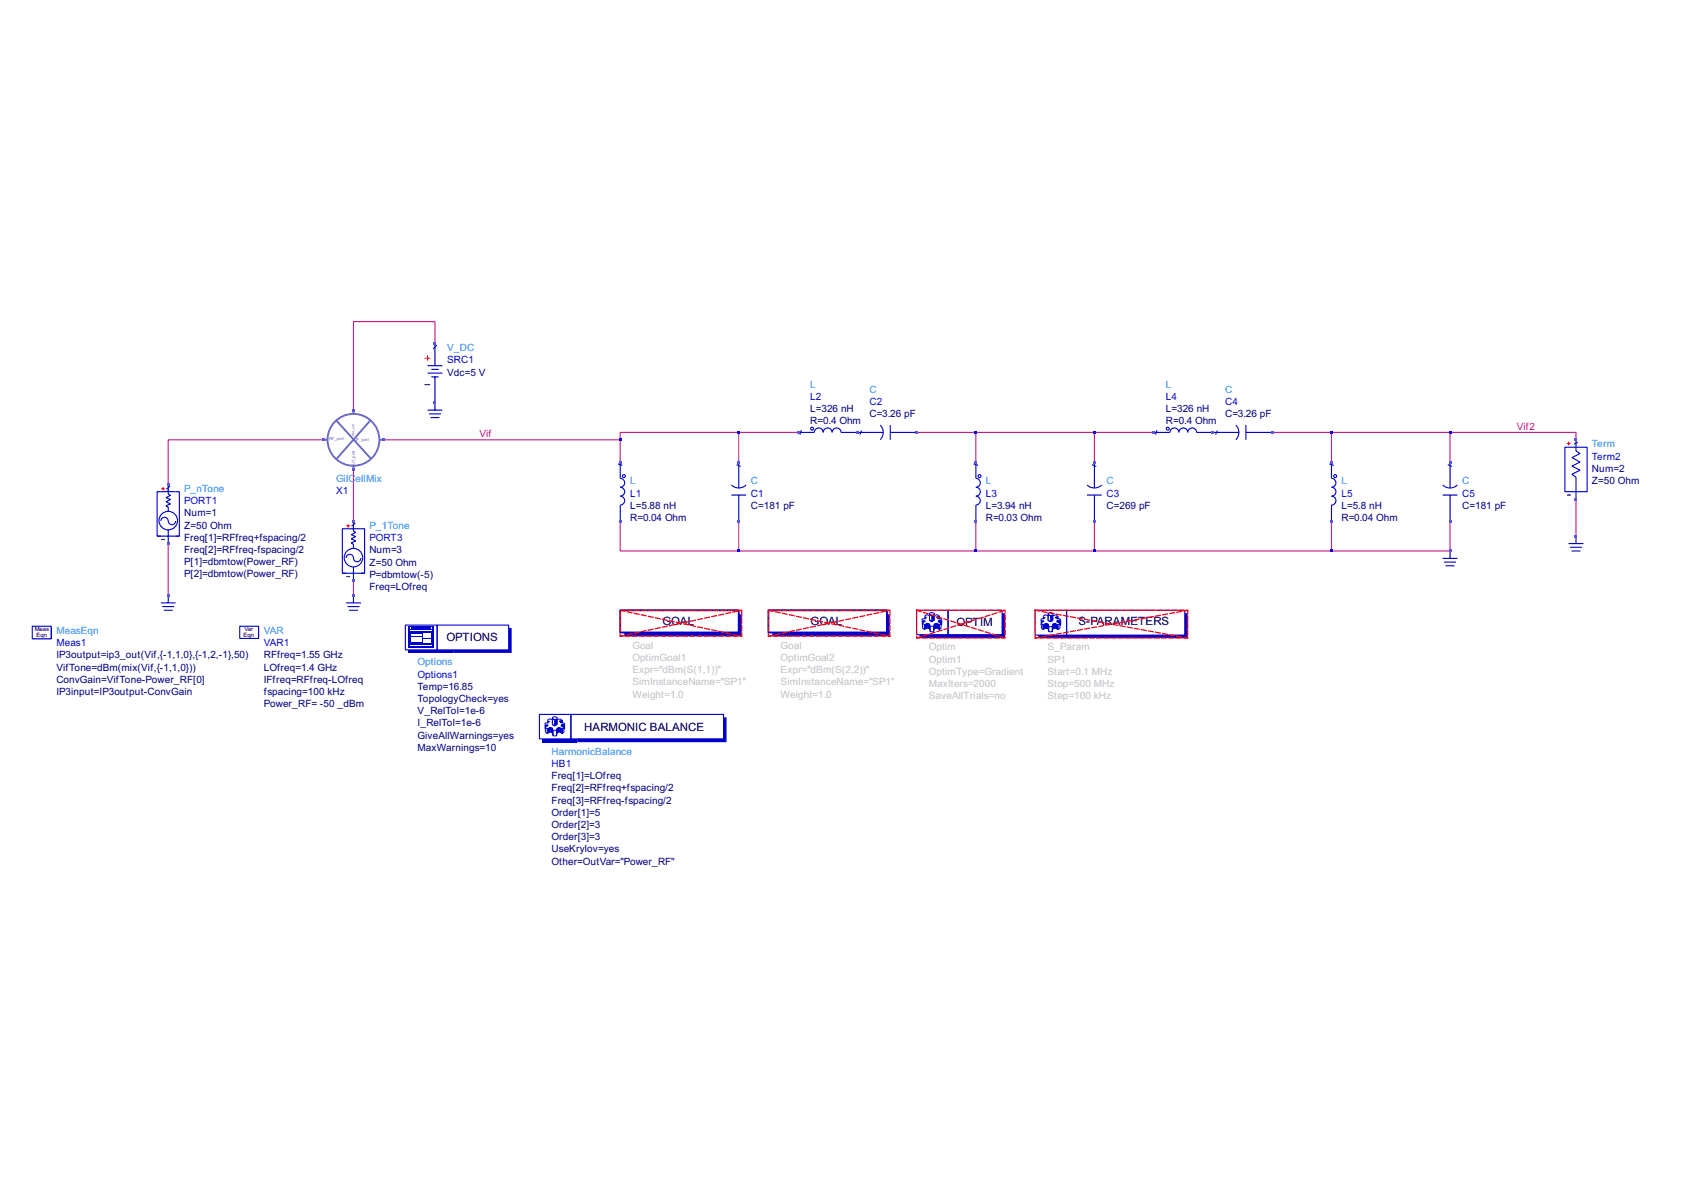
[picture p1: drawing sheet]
<svg xmlns="http://www.w3.org/2000/svg" width="297mm" height="210mm" viewBox="0 0 297 210" stroke-linecap="round" stroke-linejoin="round" font-family="sans-serif">
<g fill="none" stroke="#c71585" stroke-width=".2">
<path d="M57.1 77.5h-27.4v7.9M67.5 77.5h41.8M76.7 60.5v-3.8h-14.4v15.6M109.3 77.5v3.9M130.2 76.2h-20.9v1.3M130.2 76.2h10.5M130.2 76.2v5.2M161.6 76.2h41.8M172 76.2v5.2M192.9 76.2v5.2M224.3 76.2h31.3M234.7 76.2v5.2"/>
<path d="M255.6 76.2h22.2v1.3M255.6 76.2v5.2M29.7 95.8v9.1M62.3 82.8v9.1M109.3 91.9v5.2h20.9M130.2 91.9v5.2M172 91.9v5.2M192.9 91.9v5.2M234.7 91.9v5.2M255.6 91.9v5.2h-125.4M277.8 88v6.5M62.3 102.3v2.6"/>
</g>
<g fill="none" stroke="#0000cd" stroke-width=".2">
<path d="M151.1 76.2h4.6M151.9 75.9l-.3 .7M155.2 74.9a1.83 1.83 0 0 1 0 2.6M156.9 74.9v2.6M157 76.2h4.6M213.8 76.2h4.6M214.6 75.9l-.3 .7M217.9 74.9a1.83 1.83 0 0 1 0 2.6M219.6 74.9v2.6M219.7 76.2h4.6M275.9 78.8h3.9v7.9h-3.9zM277.8 77.5v2l.7 .4-1.4 .7 1.4 .8-1.4 .8 1.4 .7-1.4 .7 .7 .5v3.9"/>
<path d="M278.1 77.9l-.6 .4M27.7 94.5h3.9M28.4 91.8a.7 .7 0 0 1 .8-.6 .7 .7 0 0 1 .5 .9 .65 .65 0 0 0 .7 .4 .65 .65 0 0 0 .6-.7M28.4 94.5h-.7v-7.8h3.9v7.8h-.6M29.7 86.3v.7l.3 .3-.7 .4 .7 .3-.7 .4 .7 .4-.7 .3 .4 .3v.7M29.7 85.4v1.3M29.7 93.4v2.4M30 85.7l-.7 .5M128.9 87.2h2.6M128.9 85.5a1.83 1.83 0 0 0 2.6 0M129.8 81.9l.8 .3M130.2 81.4v4.6"/>
<path d="M130.2 87.3v4.6M191.6 87.2h2.6M191.6 85.5a1.83 1.83 0 0 0 2.6 0M192.5 81.9l.8 .3M192.9 81.4v4.6M192.9 87.3v4.6M234.3 81.8l.8 .2M234.7 81.4v2.9a.78 .78 0 0 1 .8 .8 .78 .78 0 0 1-.8 .8 .78 .78 0 0 1 .8 .8 .78 .78 0 0 1-.8 .7 .78 .78 0 0 1 .8 .8 .78 .78 0 0 1-.8 .8v2.9M254.3 87.2h2.6M254.3 98.4h2.6M254.3 85.5a1.83 1.83 0 0 0 2.6 0M254.6 99.1h2.1"/>
<path d="M254.8 99.7h1.6M255.2 81.9l.7 .3M255.6 81.4v4.6M255.6 87.3v4.6M255.6 97.1v1.3M276.5 95.8h2.6M276.8 96.5h2.1M277 97.1h1.6M277.8 94.5v1.3M28.4 106.3h2.6M28.6 106.9h2.1M28.9 107.6h1.5"/>
<path d="M29.7 104.9v1.4"/>
<circle cx="29.7" cy="91.8" r="1.63"/>
<circle cx="235.4" cy="83.9" r=".26"/>
</g>
<path d="M28.4 95.1h.7M276.3 87.2h.6" fill="none" stroke="#000" stroke-width=".2"/>
<path d="M276.2 78.2h.6M276.5 77.8v.7M28.4 86.1h.7M28.7 85.8v.7" fill="none" stroke="#ff4500" stroke-width=".2"/>
<path d="M109.3 107.6h20.9v3.9h-20.9z" fill="none" stroke="#0000cd" stroke-width=".33"/>
<path d="M110.1 111.5h20.1v-3.2h.6v3.8h-20.7z" fill="#0000cd"/>
<path d="M182.5 107.6h5.5v4.3h-5.5zM188 107.6h20.9v4.3h-20.9z" fill="none" stroke="#0000cd" stroke-width=".2"/>
<g fill="none" stroke="#0000cd" stroke-width=".18">
<path d="M183.8 110.2l.6-.4v.9l-.6 .3zM183.8 110.2l-.2-.4v.9l.2 .3M184.1 109.1h-.5l-.1 .2M184.4 109.8l.4 .2v.8l-.4-.1M184.8 108.1l.4-.2 .4 .2v.2l-.4 .2-.4-.2zM184.8 108.3v1l.4 .3 .4-.3v-1M184.8 108.5l-.6-.2-.4 .4M184.8 110l.1 .4M184.8 110.8l.1 .5M184.9 110.4h.6M184.9 111.3h.6M184.9 110.4v.9"/>
<path d="M185.5 110.4v.9M185.6 108.5l.5-.2 .4 .4M185.6 110l-.1 .4M185.6 110.8l-.1 .5M186 109.8l.5 .4v.8l-.5-.3zM186 109.8l-.4 .2v.8l.4-.1M186.5 110.2l.4-.4v.9l-.4 .3M186.5 109.1v-.4l-.5 .1 .3 .3h.6l.1 .2M187 109.3v.9h-.1M187 109.3h-.6l-.1 .3 .6 .2"/>
</g>
<g fill="#0000cd">
<path d="M183.5 109.3h.5l.1 .3-.5 .2v.4h-.1z"/>
<path d="M183.8 108.7l.6 .1-.3 .3h-.3z"/>
<path d="M184.4 109.8l.4 .2 .1 1.3-.1-.5-.4-.1z"/>
<path d="M186 108.8l.5-.1v.4h-.2z"/>
<path d="M186.4 109.3h.6v.9h-.1v-.4l-.6-.2z"/>
<path d="M186 109.8l.5 .4v.8l-.5-.3z"/>
<path d="M185.6 110l.4-.2v.9l-.4 .1z"/>
<path d="M183.8 110.2l.6-.4v.9l-.6 .3z"/>
<path d="M185.6 110l-.1 1.3z"/>
</g>
<path d="M184.8 108.3l.4 .2v1.1l-.4-.3zM184.8 108.3l.4 .2" fill="none" stroke="#0000cd" stroke-width=".18"/>
<g fill="#0000cd">
<path d="M185.2 108.5l.4-.2v1l-.4 .3z"/>
<path d="M183 111.9h25.9v-3.8h.5v4.4h-26.4z"/>
</g>
<path d="M135.5 107.6h20.9v3.9h-20.9z" fill="none" stroke="#0000cd" stroke-width=".33"/>
<path d="M136.2 111.5h20.2v-3.2h.5v3.8h-20.7z" fill="#0000cd"/>
<path d="M161.6 107.6h5.5v4.3h-5.5zM167.1 107.6h9.6v4.3h-9.6z" fill="none" stroke="#0000cd" stroke-width=".2"/>
<g fill="none" stroke="#0000cd" stroke-width=".18">
<path d="M162.9 110.1l.6-.3v.9l-.6 .3zM162.9 110.1l-.3-.3v.9l.3 .3M163.2 109.1h-.6l-.1 .2M163.5 109.8l.4 .2v.8l-.4-.1M163.9 108.1l.4-.2 .4 .2v.2l-.4 .2-.4-.2zM163.9 108.3v1l.4 .3 .4-.3v-1M163.9 108.5l-.6-.2-.4 .3M163.9 110l.1 .4M163.9 110.8l.1 .5M164 110.4h.6M164 111.3h.6M164 110.4v.9"/>
<path d="M164.6 110.4v.9M164.7 108.5l.5-.2 .4 .3M164.7 110l-.1 .4M164.7 110.8l-.1 .5M165.1 109.8l.5 .3v.9l-.5-.3zM165.1 109.8l-.4 .2v.8l.4-.1M165.6 110.1l.3-.3v.9l-.3 .3M165.6 109.1v-.5l-.5 .1 .3 .4h.5l.1 .2M166 109.3v.8h-.1M166 109.3h-.5l-.1 .3 .5 .2"/>
</g>
<g fill="#0000cd">
<path d="M162.5 109.3h.6l.1 .3-.6 .2v.3h-.1z"/>
<path d="M162.9 108.6l.6 .1-.3 .4h-.3z"/>
<path d="M163.5 109.8l.4 .2 .1 .4v.9l-.1-.5-.4-.1z"/>
<path d="M165.1 108.7l.5-.1v.5h-.2z"/>
<path d="M165.5 109.3h.5v.8h-.1v-.3l-.5-.2z"/>
<path d="M165.1 109.8l.5 .3v.9l-.5-.3z"/>
<path d="M164.7 110l.4-.2v.9l-.4 .1z"/>
<path d="M162.9 110.1l.6-.3v.9l-.6 .3z"/>
<path d="M164.7 110l-.1 1.3v-.9z"/>
</g>
<path d="M163.9 108.3l.4 .2v1.1l-.4-.3zM163.9 108.3l.4 .2" fill="none" stroke="#0000cd" stroke-width=".18"/>
<g fill="#0000cd">
<path d="M164.3 108.5l.4-.2v1l-.4 .3z"/>
<path d="M162.1 111.9h14.6v-3.8h.5v4.4h-15.1z"/>
</g>
<g fill="none" stroke="#0000cd" stroke-width=".2">
<path d="M75.4 65.8h2.6M75.4 64.5h2.6M75.4 72.3h2.6M75.6 72.9h2.1M75.9 73.6h1.6M76 66.4h1.3M76 65.1h1.3M76.7 60.5v4M76.7 66.4v5.9M77 60.8l-.6 .7M140.7 76.2h2.9a.78 .78 0 0 1 .7-.8 .78 .78 0 0 1 .8 .8 .78 .78 0 0 1 .8-.8 .78 .78 0 0 1 .8 .8 .78 .78 0 0 1 .8-.8 .78 .78 0 0 1 .8 .8h2.8M141.3 75.8l-.3 .8"/>
<path d="M203.4 76.2h2.8a.78 .78 0 0 1 .8-.8 .78 .78 0 0 1 .8 .8 .78 .78 0 0 1 .8-.8 .78 .78 0 0 1 .8 .8 .78 .78 0 0 1 .8-.8 .78 .78 0 0 1 .7 .8h2.9M204 75.8l-.3 .8M61 98.3a.7 .7 0 0 1 .8-.6 .7 .7 0 0 1 .6 .9 .65 .65 0 0 0 .7 .4 .65 .65 0 0 0 .5-.7M62.3 92.9v.7l.4 .2-.8 .4 .8 .4-.8 .4 .8 .3-.8 .4 .4 .2v.7M62.3 91.9v1.3M62.3 99.9v2.4M62.6 92.2l-.6 .5M108.9 81.8l.8 .2M109.3 81.4v2.9a.78 .78 0 0 1 .8 .8 .78 .78 0 0 1-.8 .8 .78 .78 0 0 1 .8 .8 .78 .78 0 0 1-.8 .7 .78 .78 0 0 1 .8 .8 .78 .78 0 0 1-.8 .8v2.9M171.6 81.8l.8 .2M172 81.4v2.9a.78 .78 0 0 1 .8 .8 .78 .78 0 0 1-.8 .8 .78 .78 0 0 1 .8 .8 .78 .78 0 0 1-.8 .7 .78 .78 0 0 1 .8 .8 .78 .78 0 0 1-.8 .8v2.9M42.3 110.4h3.3v2.1h-3.3z"/>
<path d="M60.4 101h3.9M61 101h-.6v-7.8h3.9v7.8h-.7M61 106.3h2.6M61.3 106.9h2.1M61.5 107.6h1.6M62.3 104.9v1.4"/>
<circle cx="143.2" cy="75.6" r=".26"/>
<circle cx="205.9" cy="75.6" r=".26"/>
<circle cx="62.3" cy="98.3" r="1.63"/>
<circle cx="110" cy="83.9" r=".26"/>
<circle cx="172.7" cy="83.9" r=".26"/>
</g>
<g fill="none" stroke="#6a5acd" stroke-width=".33">
<path d="M57.1 77.5h.6M59.3 74.1l6.1 6.7M62.3 72.3v.6M65.3 74.1l-6 6.8M66.9 77.5h.6M62.3 82.1v.7"/>
<circle cx="62.3" cy="77.5" r="4.6"/>
</g>
<path d="M74.8 67.8h1M61.1 101.6h.6" fill="none" stroke="#000" stroke-width=".2"/>
<path d="M74.8 63.1h1M75.4 62.6v1M61.1 92.7h.6M61.4 92.3v.7" fill="none" stroke="#ff4500" stroke-width=".2"/>
<path d="M42.3 112.5h3.3l.1-2.1v2.2z" fill="#0000cd"/>
<path d="M71.5 110.2h5.6v4.3h-5.6zM77.1 110.2h12.6v4.3h-12.6z" fill="none" stroke="#0000cd" stroke-width=".2"/>
<g fill="#0000cd">
<path d="M72.4 111.7h1.9v.1h-1.9z"/>
<path d="M72.4 112.1h1.9v.1h-1.9z"/>
<path d="M74.5 112.5h1.5v.1h-1.5z"/>
</g>
<path d="M72.4 111.4v2.3M72.4 113.6h3.6M76 111.4v2.3" fill="none" stroke="#0000cd" stroke-width=".18"/>
<g fill="#0000cd">
<path d="M72.4 113.2h1.9v.4h-1.9z"/>
<path d="M74.5 113.3h1.5v.3h-1.5z"/>
</g>
<path d="M72.3 111.5h3.8M72.3 111.3h3.8M74.4 111.5v2.1" fill="none" stroke="#0000cd" stroke-width=".18"/>
<path d="M71.9 114.1h4.6" fill="none" stroke="#0000cd" stroke-width=".26"/>
<g fill="#0000cd">
<path d="M79.9 114.5h9.8v-3.8h.5v4.4h-10.3z"/>
<path d="M72 114.5h7.9v.6h-7.9z"/>
</g>
<g fill="none" stroke="#0000cd" stroke-width=".18">
<path d="M71.9 110.5h4.6M72.2 110.9h4M96.5 128.5l.5-.3v.8l-.5 .3zM96.5 128.5l-.4-.3v.8l.4 .3M96.7 127.4h-.6l-.1 .3M97 128.2l.4 .1v.9l-.4-.2M97.4 126.4l.4-.1 .4 .1v.3l-.4 .1-.4-.1zM97.4 126.7v1l.4 .2 .4-.2v-1M97.4 126.8l-.5-.1-.4 .3M97.4 128.3l.1 .4M97.4 129.2l.1 .5M97.5 128.7h.6"/>
<path d="M97.5 129.7h.6M97.5 128.7v1M98.1 128.7v1M98.2 126.8l.6-.1 .3 .3M98.2 128.3l-.1 .4M98.2 129.2l-.1 .5M98.6 128.2l.5 .3v.8l-.5-.3zM98.6 128.2l-.4 .1v.9l.4-.2M99.1 128.5l.3-.3v.8l-.3 .3M99.1 127.4v-.4l-.5 .1 .3 .3h.5l.1 .3M99.5 127.7v.8h-.1M99.5 127.7h-.5l-.1 .2 .5 .3"/>
</g>
<path d="M72 110.6v3.4M72.4 110.7h3.4M76.4 110.6v3.4" fill="none" stroke="#0000cd" stroke-width=".26"/>
<path d="M95.1 125.9h5.5v4.3h-5.5zM100.6 125.9h27v4.3h-27z" fill="none" stroke="#0000cd" stroke-width=".2"/>
<g fill="#0000cd">
<path d="M96 127.7h.6l.1 .2-.6 .3v.3h-.1z"/>
<path d="M96.5 127l.5 .1-.3 .3h-.2z"/>
<path d="M97 128.2l.4 .1 .1 .4v1l-.1-.5-.4-.2z"/>
<path d="M98.6 127.1l.5-.1v.4h-.2z"/>
<path d="M99 127.7h.5v.8h-.1v-.3l-.5-.3z"/>
<path d="M98.6 128.2l.5 .3v.8l-.5-.3z"/>
<path d="M98.2 128.3l.4-.1v.8l-.4 .2z"/>
<path d="M96.5 128.5l.5-.3v.8l-.5 .3z"/>
<path d="M98.2 128.3l-.1 1.4v-1z"/>
</g>
<path d="M97.4 126.7l.4 .1v1.1l-.4-.2zM97.4 126.7l.4 .1" fill="none" stroke="#0000cd" stroke-width=".18"/>
<g fill="#0000cd">
<path d="M97.8 126.8l.4-.1v1l-.4 .2z"/>
<path d="M101.8 130.2h25.8v-3.8h.5v4.4h-26.3z"/>
<path d="M95.6 130.2h6.2v.6h-6.2z"/>
</g>
<path d="M5.7 110.4h3.3v2.2h-3.3z" fill="none" stroke="#0000cd" stroke-width=".2"/>
<path d="M9.1 110.5v2.1" fill="none" stroke="#0000cd" stroke-width=".18"/>
<path d="M109.3 107.6h21.5v4.5h-21.5zM109.3 112.1l21.5-4.5M109.3 107.6l21.5 4.5M135.5 107.6h21.4v4.5h-21.4zM135.5 112.1l21.4-4.5M135.5 107.6l21.4 4.5M161.6 107.6h15.6v4.9h-15.6zM161.6 112.5l15.6-4.9M161.6 107.6l15.6 4.9M182.5 107.6h26.9v4.9h-26.9zM182.5 112.5l26.9-4.9M182.5 107.6l26.9 4.9" fill="none" stroke="#f00" stroke-width=".21" stroke-dasharray=".8 .4"/>
<g fill="#4169e1">
<path d="M29.4 104.7h.5v.5h-.5z"/>
<path d="M29.4 95.5h.5v.6h-.5z"/>
<path d="M29.4 85.1h.5v.5h-.5z"/>
<path d="M56.8 77.3h.5v.5h-.5z"/>
<path d="M62 104.7h.6v.5h-.6z"/>
<path d="M62 102.1h.6v.5h-.6z"/>
<path d="M62 91.6h.6v.5h-.6z"/>
<path d="M62 82.5h.6v.6h-.6z"/>
<path d="M62 72h.6v.6h-.6z"/>
<path d="M67.3 77.3h.5v.5h-.5z"/>
<path d="M76.4 70.7h.5v.5h-.5z"/>
<path d="M76.4 60.3h.5v.5h-.5z"/>
<path d="M109.1 91.6h.5v.5h-.5z"/>
<path d="M109.1 81.2h.5v.5h-.5z"/>
</g>
<g fill="#00f">
<path d="M109.1 77.3h.5v.5h-.5z"/>
<path d="M130 96.8h.5v.6h-.5z"/>
</g>
<g fill="#4169e1">
<path d="M130 91.6h.5v.5h-.5z"/>
<path d="M130 81.2h.5v.5h-.5z"/>
</g>
<path d="M130 75.9h.5v.6h-.5z" fill="#00f"/>
<g fill="#4169e1">
<path d="M140.4 75.9h.5v.6h-.5z"/>
<path d="M150.9 75.9h.5v.6h-.5z"/>
<path d="M161.3 75.9h.5v.6h-.5z"/>
</g>
<path d="M171.8 96.8h.5v.6h-.5z" fill="#00f"/>
<g fill="#4169e1">
<path d="M171.8 91.6h.5v.5h-.5z"/>
<path d="M171.8 81.2h.5v.5h-.5z"/>
</g>
<g fill="#00f">
<path d="M171.8 75.9h.5v.6h-.5z"/>
<path d="M192.7 96.8h.5v.6h-.5z"/>
</g>
<g fill="#4169e1">
<path d="M192.7 91.6h.5v.5h-.5z"/>
<path d="M192.7 81.2h.5v.5h-.5z"/>
</g>
<path d="M192.7 75.9h.5v.6h-.5z" fill="#00f"/>
<g fill="#4169e1">
<path d="M203.1 75.9h.5v.6h-.5z"/>
<path d="M213.6 75.9h.5v.6h-.5z"/>
<path d="M224 75.9h.5v.6h-.5z"/>
</g>
<path d="M234.5 96.8h.5v.6h-.5z" fill="#00f"/>
<g fill="#4169e1">
<path d="M234.5 91.6h.5v.5h-.5z"/>
<path d="M234.5 81.2h.5v.5h-.5z"/>
</g>
<path d="M234.5 75.9h.5v.6h-.5z" fill="#00f"/>
<g fill="#4169e1">
<path d="M255.4 96.8h.5v.6h-.5z"/>
<path d="M255.4 91.6h.5v.5h-.5z"/>
<path d="M255.4 81.2h.5v.5h-.5z"/>
</g>
<path d="M255.4 75.9h.5v.6h-.5z" fill="#00f"/>
<g fill="#4169e1">
<path d="M277.6 94.2h.5v.6h-.5z"/>
<path d="M277.6 87.7h.5v.5h-.5z"/>
<path d="M277.6 77.3h.5v.5h-.5z"/>
</g>
<g font-size="2">
<text x="78.7" y="112.9">OPTIONS</text>
<text x="116.8" y="110.1">GOAL</text>
<text x="142.9" y="110.1">GOAL</text>
<text x="168.6" y="110.3">OPTIM</text>
<text x="190.1" y="110.2">S-PARAMETERS</text>
<text x="103" y="128.8">HARMONIC BALANCE</text>
</g>
<g font-size="1.8" fill="#1e90ff">
<text x="78.8" y="61.9">V_DC</text>
<text x="142.8" y="68.3">L</text>
<text x="153.3" y="69.3">C</text>
<text x="205.5" y="68.3">L</text>
<text x="216" y="69.3">C</text>
<text x="280.6" y="78.9">Term</text>
<text x="32.5" y="86.7">P_nTone</text>
<text x="59.2" y="85">GilC</text>
<text x="62.7" y="85">ellMix</text>
<text x="111.1" y="85.4">L</text>
<text x="132.4" y="85.4">C</text>
<text x="173.8" y="85.4">L</text>
<text x="195.1" y="85.4">C</text>
<text x="236.5" y="85.4">L</text>
<text x="257.8" y="85.4">C</text>
<text x="65.1" y="93.2">P_1Tone</text>
<text x="9.9" y="111.7">MeasEqn</text>
<text x="46.5" y="111.7">VAR</text>
<text x="73.6" y="117.3">Options</text>
<text x="97.3" y="133">HarmonicBalance</text>
</g>
<g font-size="1.8" fill="#00f">
<text x="78.8" y="64">SRC1</text>
<text x="142.8" y="70.5">L2</text>
<text x="153.3" y="71.4">C2</text>
<text x="205.5" y="70.5">L4</text>
<text x="216" y="71.4">C4</text>
<text x="280.6" y="81">Term2</text>
<text x="32.5" y="88.8">PORT1</text>
<text x="59.2" y="87.1">X1</text>
<text x="111.1" y="87.5">L1</text>
<text x="132.4" y="87.5">C1</text>
<text x="173.8" y="87.5">L3</text>
<text x="195.1" y="87.5">C3</text>
<text x="236.5" y="87.5">L5</text>
<text x="257.8" y="87.5">C5</text>
<text x="65.1" y="95.4">PORT3</text>
<text x="9.9" y="113.9">Meas1</text>
<text x="46.5" y="113.9">VAR1</text>
<text x="73.6" y="119.4">Options1</text>
<text x="97.3" y="135.2">HB1</text>
</g>
<g font-size="1.8" fill="#000080">
<text x="78.8" y="66.2">Vdc=5 V</text>
<text x="142.8" y="74.8">R=0.4 Ohm</text>
<text x="142.8" y="72.6">L=326 nH</text>
<text x="153.3" y="73.6">C=3.26 pF</text>
<text x="205.5" y="72.6">L=326 nH</text>
<text x="205.5" y="74.8">R=0.4 Ohm</text>
<text x="216" y="73.6">C=3.26 pF</text>
<text x="280.6" y="83.2">Num=2</text>
<text x="111.1" y="89.7">L=5.88 nH</text>
<text x="132.4" y="89.7">C=181 pF</text>
<text x="173.8" y="89.7">L=3.94 nH</text>
<text x="195.1" y="89.7">C=269 pF</text>
<text x="236.5" y="89.7">L=5.8 nH</text>
<text x="257.8" y="89.7">C=181 pF</text>
<text x="280.6" y="85.3">Z=50 Ohm</text>
<text x="32.5" y="95.3">Freq[1]=RFfreq+fspacing/2</text>
<text x="32.5" y="91">Num=1</text>
<text x="32.5" y="93.2">Z=50 Ohm</text>
<text x="111.1" y="91.9">R=0.04 Ohm</text>
<text x="173.8" y="91.9">R=0.03 Ohm</text>
<text x="236.5" y="91.9">R=0.04 Ohm</text>
<text x="32.5" y="97.5">Freq[2]=RFfreq-fspacing/2</text>
<text x="32.5" y="99.6">P[1]=dbmtow(Power_RF)</text>
<text x="32.5" y="101.8">P[2]=dbmtow(Power_RF)</text>
<text x="65.1" y="97.5">Num=3</text>
<text x="65.1" y="99.7">Z=50 Ohm</text>
<text x="65.1" y="101.8">P=dbmtow(-5)</text>
<text x="65.1" y="104">Freq=LOfreq</text>
<text x="9.9" y="118.2">VifTone=dBm(mix(Vif,{-1,1,0}))</text>
<text x="9.9" y="116">IP3output=ip3_out(Vif,{-1,1,0},{-1,2,-1},50)</text>
<text x="46.5" y="118.2">LOfreq=1.4 GHz</text>
<text x="46.5" y="116">RFfreq=1.55 GHz</text>
<text x="9.9" y="122.5">IP3input=IP3output-ConvGain</text>
<text x="9.9" y="120.3">ConvGain=VifTone-Power_RF[0]</text>
<text x="46.5" y="124.6">Power_RF= -50 _dBm</text>
<text x="46.5" y="122.5">fspacing=100 kHz</text>
<text x="46.5" y="120.3">IFfreq=RFfreq-LOfreq</text>
<text x="73.6" y="123.7">TopologyCheck=yes</text>
<text x="73.6" y="125.9">V_RelTol=1e-6</text>
<text x="73.6" y="121.6">Temp=16.85</text>
<text x="73.6" y="130.2">GiveAllWarnings=yes</text>
<text x="73.6" y="128">I_RelTol=1e-6</text>
<text x="73.6" y="132.3">MaxWarnings=10</text>
<text x="97.3" y="137.3">Freq[1]=LOfreq</text>
<text x="97.3" y="141.6">Freq[3]=RFfreq-fspacing/2</text>
<text x="97.3" y="139.5">Freq[2]=RFfreq+fspacing/2</text>
<text x="97.3" y="143.8">Order[1]=5</text>
<text x="97.3" y="148.1">Order[3]=3</text>
<text x="97.3" y="145.9">Order[2]=3</text>
<text x="97.3" y="152.4">Other=OutVar=&quot;Power_RF&quot;</text>
<text x="97.3" y="150.2">UseKrylov=yes</text>
</g>
<g font-size="1.8" fill="#c71585">
<text x="84.5" y="77.1">Vif</text>
<text x="267.4" y="75.8">Vif2</text>
</g>
<g font-size="1.8" fill="#bebebe">
<text x="111.5" y="114.3">Goal</text>
<text x="111.5" y="116.5">OptimGoal1</text>
<text x="111.5" y="118.6">Expr=&quot;dBm(S(1,1))&quot;</text>
<text x="137.6" y="114.3">Goal</text>
<text x="137.6" y="116.5">OptimGoal2</text>
<text x="137.6" y="118.6">Expr=&quot;dBm(S(2,2))&quot;</text>
<text x="163.7" y="114.6">Optim</text>
<text x="163.7" y="116.8">Optim1</text>
<text x="163.7" y="119">OptimType=Gradient</text>
<text x="184.6" y="114.6">S_Param</text>
<text x="184.6" y="116.8">SP1</text>
<text x="184.6" y="119">Start=0.1 MHz</text>
<text x="111.5" y="122.9">Weight=1.0</text>
<text x="111.5" y="120.8">SimInstanceName=&quot;SP1&quot;</text>
<text x="137.6" y="122.9">Weight=1.0</text>
<text x="137.6" y="120.8">SimInstanceName=&quot;SP1&quot;</text>
<text x="163.7" y="123.3">SaveAllTrials=no</text>
<text x="163.7" y="121.1">MaxIters=2000</text>
<text x="184.6" y="123.3">Step=100 kHz</text>
<text x="184.6" y="121.1">Stop=500 MHz</text>
</g>
<g font-size="1">
<text x="6.1" y="111.2">Meas</text>
<text x="6.4" y="112.3">Eqn</text>
<text x="42.9" y="112.2">Eqn</text>
<text x="43.1" y="111.2">Var</text>
</g>
<g font-size=".7" fill="#6a5acd">
<text x="58" y="77.5">RF_port</text>
<text x="62.7" y="77.7">IF_port</text>
<text x="62.5" y="82" transform="rotate(-90 62.5 82)">LO_port</text>
</g>
<text font-size=".5" fill="#6a5acd" x="62.4" y="76.9" transform="rotate(-90 62.4 76.9)">Bias_port</text>
</svg>
